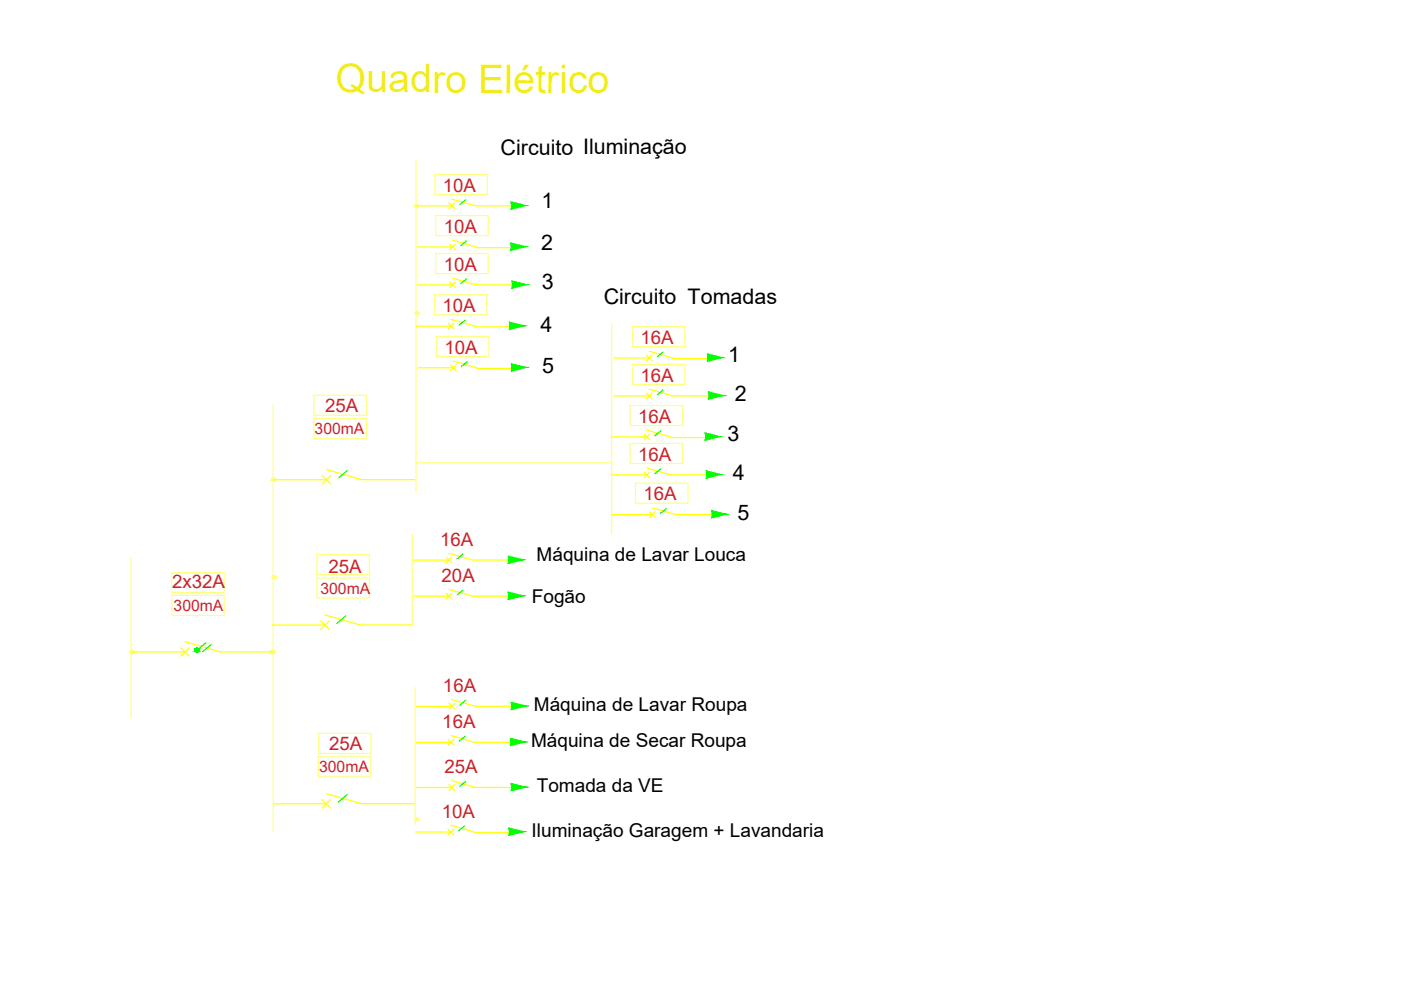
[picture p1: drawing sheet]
<svg xmlns="http://www.w3.org/2000/svg" width="297mm" height="210mm" viewBox="0 0 297 210" stroke-linecap="round" stroke-linejoin="round" font-family="sans-serif">
<g fill="none" stroke="#ffff7f" stroke-width=".25">
<path d="M88.2 34v70.3M92.2 37h11.1v4.2h-11.1zM92.4 45.7h11.1v4.2h-11.1zM92.4 53.7h11.1v4.3h-11.1zM92.1 62.5h11.1v4.2h-11.1zM92.5 71.3h11.1v4.3h-11.1zM129.7 68.5v44.8M134.1 69.2h11.1v4.3h-11.1zM134.1 77.3h11.1v4.2h-11.1zM57.9 85.8v90.5M66.6 83.8h11.1v4.3h-11.1zM66.6 88.8h11.1v4.2h-11.1z"/>
<path d="M88 98.1h41.7M133.6 86h11.1v4.2h-11.1zM133.6 94h11.1v4.3h-11.1zM27.8 118.4v33.8M67.2 117.6h11.1v4.2h-11.1zM87.4 113.2v19.6M134.7 102.4h11.2v4.3h-11.2zM36.4 121.4h11.1v4.2h-11.1zM36.4 126.2h11.1v4.3h-11.1zM67.2 122.6h11.1v4.2h-11.1zM67.5 155.5h11.1v4.3h-11.1zM88 145.8v28.9"/>
<path d="M67.5 160.5h11.1v4.2h-11.1zM88.4 173.4l.2 .3-.2 .2"/>
<circle cx="88.3" cy="43.6" r=".25"/>
<circle cx="88.5" cy="66.4" r=".25"/>
<circle cx="58" cy="101.7" r=".38"/>
<circle cx="28" cy="138.2" r=".38"/>
<circle cx="57.9" cy="138.2" r=".38"/>
</g>
<g fill="#ffff7f" stroke="#ffff7f" stroke-width=".21">
<path d="M57.9 137.8h.1z"/>
<path d="M27.9 137.9h.2z"/>
<path d="M57.8 138.6h.2z"/>
<path d="M27.9 138.6h.2z"/>
<path d="M58 101.3h.1z"/>
<path d="M57.9 102.1h.2z"/>
<path d="M58.1 122h.1z"/>
<path d="M58.1 122.8h.1z"/>
<path d="M57.9 137.8l.1 .1zM57.8 137.9h.2z"/>
<path d="M27.9 137.9h.2zM27.9 137.9h.2z"/>
<path d="M57.8 137.9h.2zM57.8 137.9h.2z"/>
<path d="M27.9 137.9h.2zM27.9 137.9h.2z"/>
<path d="M57.8 137.9h.3zM57.8 137.9h.3z"/>
<path d="M27.9 137.9h.2zM27.9 137.9h.2z"/>
<path d="M57.8 137.9h.3zM57.7 137.9h.4z"/>
<path d="M27.9 137.9h.3zM27.8 137.9h.4z"/>
<path d="M57.7 137.9h.4zM57.7 137.9h.4z"/>
<path d="M27.8 137.9h.4zM27.8 137.9h.4z"/>
<path d="M57.7 137.9h.5zM57.7 137.9h.5z"/>
<path d="M27.8 137.9h.4zM27.8 137.9h.4z"/>
<path d="M57.7 137.9l.5 .1zM57.6 138h.6z"/>
<path d="M27.8 137.9l.5 .1zM27.8 137.9l.5 .1z"/>
<path d="M57.6 138h.6zM57.6 138h.6z"/>
<path d="M27.7 138h.6zM27.7 138h.6z"/>
<path d="M57.6 138h.6zM57.6 138h.6z"/>
<path d="M27.7 138h.6zM27.7 138h.6z"/>
<path d="M57.6 138h.7zM57.6 138h.7z"/>
<path d="M27.7 138l.6 .1zM27.7 138l.6 .1z"/>
<path d="M57.6 138l.7 .1zM57.6 138l.7 .1z"/>
<path d="M27.7 138.1h.6zM27.7 138.1h.6z"/>
<path d="M57.6 138.1h.7zM57.6 138.1h.7z"/>
<path d="M27.7 138.1h.6zM27.7 138.1h.6z"/>
<path d="M57.5 138.1h.8zM57.5 138.1h.8z"/>
<path d="M27.6 138.1l.8 .1zM27.6 138.1l.8 .1z"/>
<path d="M57.5 138.1l.8 .1zM57.5 138.1l.8 .1z"/>
<path d="M27.6 138.2h.8zM27.6 138.2h.8z"/>
<path d="M57.5 138.2h.8zM57.5 138.2h.8z"/>
<path d="M27.6 138.2h.8zM27.6 138.2h.8z"/>
<path d="M27.6 138.2h.8zM27.6 138.2l.8 .1z"/>
<path d="M57.5 138.2l.8 .1zM57.5 138.2l.8 .1z"/>
<path d="M27.6 138.3h.8zM27.6 138.3h.8z"/>
<path d="M57.5 138.3h.8zM57.5 138.3h.8z"/>
<path d="M27.6 138.3h.8zM27.6 138.3h.7z"/>
<path d="M57.5 138.3h.8zM57.5 138.3h.8z"/>
<path d="M27.6 138.3h.7zM27.6 138.3l.7 .1z"/>
<path d="M57.5 138.3h.8zM57.5 138.3l.8 .1z"/>
<path d="M27.7 138.4h.6zM27.7 138.4h.6z"/>
<path d="M57.6 138.4h.7zM57.6 138.4h.7z"/>
<path d="M27.7 138.4h.6zM27.7 138.4h.6z"/>
<path d="M57.6 138.4h.7zM57.6 138.4h.6z"/>
<path d="M27.7 138.4h.6zM27.7 138.4h.6z"/>
<path d="M57.6 138.4h.6zM57.6 138.4h.6z"/>
<path d="M27.7 138.4h.6zM27.7 138.4l.6 .1z"/>
<path d="M57.6 138.4h.6zM57.6 138.4l.6 .1z"/>
<path d="M27.7 138.5h.6zM27.7 138.5h.5z"/>
<path d="M57.6 138.5h.6zM57.6 138.5h.6z"/>
<path d="M27.8 138.5h.4zM27.8 138.5h.4z"/>
<path d="M57.7 138.5h.5zM57.7 138.5h.4z"/>
<path d="M27.8 138.5h.4zM27.8 138.5h.4z"/>
<path d="M57.7 138.5h.4zM57.7 138.5h.4z"/>
<path d="M27.8 138.5h.4zM27.8 138.5l.3 .1z"/>
<path d="M57.7 138.5h.4zM57.7 138.5l.4 .1z"/>
<path d="M27.9 138.6h.2zM27.9 138.6h.2z"/>
<path d="M57.8 138.6h.3zM57.8 138.6h.2z"/>
<path d="M27.9 138.6h.2zM27.9 138.6h.2z"/>
<path d="M57.8 138.6h.2zM57.8 138.6h.2z"/>
<path d="M27.9 138.6h.2zM27.9 138.6h.2z"/>
<path d="M57.8 138.6h.2zM57.9 138.6h.1z"/>
<path d="M58 101.3h.1zM57.9 101.3h.2z"/>
<path d="M57.9 101.3l.2 .1zM57.9 101.4h.2z"/>
<path d="M57.9 101.4h.3zM57.9 101.4h.3z"/>
<path d="M57.9 101.4h.3zM57.8 101.4h.4z"/>
<path d="M57.8 101.4h.4zM57.8 101.4h.4z"/>
<path d="M57.8 101.4h.4zM57.8 101.4h.4z"/>
<path d="M57.8 101.4h.5zM57.8 101.4h.5z"/>
<path d="M57.7 101.4l.6 .1zM57.7 101.4l.6 .1z"/>
<path d="M57.7 101.5h.6zM57.7 101.5h.6z"/>
<path d="M57.7 101.5h.6zM57.7 101.5h.6z"/>
<path d="M57.7 101.5l.7 .1zM57.7 101.5l.7 .1z"/>
<path d="M57.7 101.6h.7zM57.7 101.6h.7z"/>
<path d="M57.7 101.6h.7zM57.7 101.6h.7z"/>
<path d="M57.6 101.6l.8 .1zM57.6 101.6l.8 .1z"/>
<path d="M57.6 101.7h.8zM57.6 101.7h.8z"/>
<path d="M57.6 101.7h.8zM57.6 101.7h.8z"/>
<path d="M57.6 101.7l.8 .1zM57.6 101.7l.8 .1z"/>
<path d="M57.6 101.8h.8zM57.6 101.8h.8z"/>
<path d="M57.7 101.8h.7zM57.7 101.8l.7 .1z"/>
<path d="M57.7 101.9h.7zM57.7 101.9h.6z"/>
<path d="M57.7 101.9h.6zM57.7 101.9h.6z"/>
<path d="M57.7 101.9h.6zM57.7 101.9h.6z"/>
<path d="M57.7 101.9h.6zM57.7 101.9l.6 .1z"/>
<path d="M57.7 102h.6zM57.7 102h.5z"/>
<path d="M57.8 102h.4zM57.8 102h.4z"/>
<path d="M57.8 102h.4zM57.8 102h.4z"/>
<path d="M57.8 102h.4zM57.8 102l.4 .1z"/>
<path d="M57.9 102.1h.3zM57.9 102.1h.2z"/>
<path d="M57.9 102.1h.2zM57.9 102.1h.2z"/>
<path d="M57.9 102.1h.2zM58 102.1h.1z"/>
<path d="M58.1 122h.1zM58.1 122h.1z"/>
<path d="M58.1 122l.2 .1zM58 122.1h.3z"/>
<path d="M58 122.1h.3zM58 122.1h.3z"/>
<path d="M58 122.1h.3zM58 122.1h.3z"/>
<path d="M58 122.1h.4zM57.9 122.1h.5z"/>
<path d="M57.9 122.1h.5zM57.9 122.1h.5z"/>
<path d="M57.9 122.1h.5zM57.9 122.1h.5z"/>
<path d="M57.9 122.1l.5 .1zM57.9 122.1l.5 .1z"/>
<path d="M57.9 122.2h.6zM57.9 122.2h.6z"/>
<path d="M57.8 122.2h.7zM57.8 122.2h.7z"/>
<path d="M57.8 122.2l.7 .1zM57.8 122.2l.7 .1z"/>
<path d="M57.8 122.3h.7zM57.8 122.3h.7z"/>
<path d="M57.8 122.3h.7zM57.8 122.3h.7z"/>
<path d="M57.8 122.3l.7 .1zM57.8 122.3l.7 .1z"/>
<path d="M57.8 122.4h.7zM57.8 122.4h.7z"/>
<path d="M57.8 122.4h.7zM57.8 122.4h.7z"/>
<path d="M57.8 122.4l.7 .1zM57.8 122.4l.7 .1z"/>
<path d="M57.8 122.5h.7zM57.8 122.5h.7z"/>
<path d="M57.8 122.5h.7zM57.8 122.5l.7 .1z"/>
<path d="M57.8 122.6h.7zM57.8 122.6h.7z"/>
<path d="M57.8 122.6h.7zM57.8 122.6h.7z"/>
<path d="M57.8 122.6h.7zM57.8 122.6h.6z"/>
<path d="M57.9 122.6h.5zM57.9 122.6l.5 .1z"/>
<path d="M57.9 122.7h.5zM57.9 122.7h.5z"/>
<path d="M57.9 122.7h.5zM57.9 122.7h.5z"/>
<path d="M57.9 122.7h.5zM57.9 122.7h.4z"/>
<path d="M58 122.7h.3zM58 122.7l.3 .1z"/>
<path d="M58 122.8h.3zM58 122.8h.3z"/>
<path d="M58 122.8h.3zM58 122.8h.2z"/>
<path d="M58.1 122.8h.1zM58.1 122.8h.1z"/>
<path d="M88.2 43.4h.2zM88.2 43.4h.2z"/>
<path d="M88.2 43.4h.2zM88.2 43.4h.2z"/>
<path d="M88.2 43.4h.2zM88.2 43.4h.2z"/>
<path d="M88.2 43.4h.2zM88.2 43.4h.2z"/>
<path d="M88.2 43.4l.3 .1zM88.2 43.4l.3 .1z"/>
<path d="M88.1 43.5h.4zM88.1 43.5h.4z"/>
<path d="M88.1 43.5h.4zM88.1 43.5h.4z"/>
<path d="M88.1 43.5h.4zM88.1 43.5h.4z"/>
<path d="M88.1 43.5h.4zM88.1 43.5h.4z"/>
<path d="M88.1 43.5l.4 .1zM88.1 43.5l.4 .1z"/>
<path d="M88.1 43.6h.4zM88.1 43.6h.4z"/>
<path d="M88.1 43.6h.4zM88.1 43.6h.4z"/>
<path d="M88 43.6h.5zM88 43.6h.5z"/>
<path d="M88 43.6h.5zM88 43.6h.5z"/>
<path d="M88 43.6l.5 .1zM88 43.6l.5 .1z"/>
<path d="M88 43.7h.5zM88 43.7h.5z"/>
<path d="M88 43.7h.5zM88 43.7h.5z"/>
<path d="M88.1 43.7h.4zM88.1 43.7h.4z"/>
<path d="M88.1 43.7h.4zM88.1 43.7l.4 .1z"/>
<path d="M88.1 43.8h.4zM88.1 43.8h.4z"/>
<path d="M88.1 43.8h.4zM88.1 43.8h.4z"/>
<path d="M88.1 43.8h.4zM88.1 43.8h.4z"/>
<path d="M88.1 43.8h.4zM88.1 43.8h.4z"/>
<path d="M88.1 43.8h.4zM88.1 43.8l.3 .1z"/>
<path d="M88.2 43.9h.2zM88.2 43.9h.2z"/>
<path d="M88.2 43.9h.2zM88.2 43.9h.2z"/>
<path d="M88.2 43.9h.2zM88.2 43.9h.2z"/>
<path d="M88.2 43.9h.2zM88.2 43.9h.1z"/>
<path d="M88.4 66.2h.2zM88.4 66.2h.2z"/>
<path d="M88.4 66.2h.2zM88.4 66.2h.2z"/>
<path d="M88.4 66.2h.2zM88.4 66.2h.2z"/>
<path d="M88.4 66.2h.2zM88.4 66.2h.2z"/>
<path d="M88.4 66.2h.3zM88.3 66.2h.4z"/>
<path d="M88.3 66.2l.4 .1zM88.3 66.2l.4 .1z"/>
<path d="M88.3 66.3h.4zM88.3 66.3h.4z"/>
<path d="M88.3 66.3h.4zM88.3 66.3h.4z"/>
<path d="M88.3 66.3h.4zM88.3 66.3h.4z"/>
<path d="M88.3 66.3h.4zM88.3 66.3h.4z"/>
<path d="M88.3 66.3l.4 .1zM88.3 66.3l.4 .1z"/>
<path d="M88.3 66.4h.4zM88.3 66.4h.4z"/>
<path d="M88.3 66.4h.4zM88.3 66.4h.4z"/>
<path d="M88.2 66.4h.5zM88.2 66.4h.5z"/>
<path d="M88.2 66.4h.5zM88.2 66.4h.5z"/>
<path d="M88.2 66.4l.5 .1zM88.2 66.4l.5 .1z"/>
<path d="M88.3 66.5h.4zM88.3 66.5h.4z"/>
<path d="M88.3 66.5h.4zM88.3 66.5h.4z"/>
<path d="M88.3 66.5h.4zM88.3 66.5h.4z"/>
<path d="M88.3 66.5h.4zM88.3 66.5l.4 .1z"/>
<path d="M88.3 66.6h.4zM88.3 66.6h.4z"/>
<path d="M88.3 66.6h.4zM88.3 66.6h.4z"/>
<path d="M88.3 66.6h.4zM88.3 66.6h.4z"/>
<path d="M88.3 66.6h.4zM88.3 66.6h.3z"/>
<path d="M88.4 66.6h.2zM88.4 66.6h.2z"/>
<path d="M88.4 66.6h.2zM88.4 66.6l.2 .1z"/>
<path d="M88.4 66.7h.2zM88.4 66.7h.2z"/>
<path d="M88.4 66.7h.2zM88.4 66.7h.1z"/>
<path d="M88.3 173.4h.2zM88.3 173.4h.2z"/>
<path d="M88.3 173.4h.2zM88.3 173.4h.2z"/>
<path d="M88.3 173.4l.2 .1zM88.2 173.5h.3z"/>
<path d="M88.2 173.5h.3zM88.2 173.5h.3z"/>
<path d="M88.2 173.5h.3zM88.2 173.5h.3z"/>
<path d="M88.2 173.5h.3zM88.2 173.5h.3z"/>
<path d="M88.2 173.5h.4zM88.2 173.5h.4z"/>
<path d="M88.2 173.5h.4zM88.2 173.5h.4z"/>
<path d="M88.2 173.5l.4 .1zM88.2 173.5l.4 .1z"/>
<path d="M88.1 173.6h.5zM88.1 173.6h.5z"/>
<path d="M88.1 173.6h.5zM88.1 173.6h.5z"/>
<path d="M88.1 173.6h.5zM88.1 173.6h.5z"/>
<path d="M88.1 173.6l.5 .1zM88.1 173.6l.5 .1z"/>
<path d="M88.1 173.7h.5zM88.1 173.7h.5z"/>
<path d="M88.1 173.7h.5zM88.1 173.7h.5z"/>
<path d="M88.1 173.7h.5zM88.1 173.7h.5z"/>
<path d="M88.1 173.7h.5zM88.1 173.7h.5z"/>
<path d="M88.1 173.7l.5 .1zM88.1 173.7l.5 .1z"/>
<path d="M88.1 173.8h.5zM88.1 173.8h.5z"/>
<path d="M88.1 173.8h.5zM88.1 173.8h.5z"/>
<path d="M88.2 173.8h.4zM88.2 173.8h.4z"/>
<path d="M88.2 173.8h.4zM88.2 173.8h.3z"/>
<path d="M88.2 173.8h.3zM88.2 173.8l.3 .1z"/>
<path d="M88.2 173.9h.3zM88.2 173.9h.3z"/>
<path d="M88.2 173.9h.3zM88.2 173.9h.3z"/>
<path d="M88.2 173.9h.3zM88.2 173.9h.3z"/>
<path d="M88.3 173.9h.2zM88.3 173.9h.2z"/>
<path d="M88.3 173.9h.2zM88.3 173.9h.1z"/>
</g>
<g fill="#0f0" stroke="#0f0" stroke-width=".21">
<path d="M41.7 138.2h.1z"/>
<path d="M41.7 138.2h.2z"/>
<path d="M41.7 137.4h.2zM41.7 137.4h.2z"/>
<path d="M41.7 137.4h.2zM41.6 137.4h.3z"/>
<path d="M41.6 137.4l.3 .1zM41.6 137.5h.3z"/>
<path d="M41.6 137.5h.4zM41.6 137.5h.4z"/>
<path d="M41.6 137.5h.4zM41.6 137.5h.4z"/>
<path d="M41.5 137.5h.5zM41.5 137.5h.5z"/>
<path d="M41.5 137.5h.6zM41.5 137.5h.6z"/>
<path d="M41.5 137.5l.6 .1zM41.5 137.5l.6 .1z"/>
<path d="M41.4 137.6h.7zM41.4 137.6h.7z"/>
<path d="M41.4 137.6h.7zM41.4 137.6h.7z"/>
<path d="M41.4 137.6l.8 .1zM41.4 137.6l.8 .1z"/>
<path d="M41.4 137.7h.8zM41.4 137.7h.8z"/>
<path d="M41.4 137.7l.8 .1zM41.4 137.7l.8 .1z"/>
<path d="M41.4 137.8h.8zM41.4 137.8h.8z"/>
<path d="M41.4 137.8h.8zM41.4 137.8h.8z"/>
<path d="M41.4 137.8h.8zM41.4 137.8l.8 .1z"/>
<path d="M41.4 137.9h.8zM41.4 137.9h.8z"/>
<path d="M41.4 137.9h.8zM41.4 137.9l.8 .1z"/>
<path d="M41.4 138h.8zM41.4 138h.8z"/>
<path d="M41.4 138h.8zM41.4 138h.7z"/>
<path d="M41.4 138h.7zM41.4 138l.7 .1z"/>
<path d="M41.4 138.1h.7zM41.4 138.1h.7z"/>
<path d="M41.4 138.1h.7zM41.4 138.1h.7z"/>
<path d="M41.5 138.1h.6zM41.5 138.1l.5 .1z"/>
<path d="M41.5 138.2h.5zM41.5 138.2h.5z"/>
<path d="M41.5 138.2h.5zM41.5 138.2h.5z"/>
<path d="M41.6 138.2h.4zM41.6 138.2h.3z"/>
<path d="M41.6 138.2h.3zM41.6 138.2h.3z"/>
<path d="M41.6 138.2h.3zM41.6 138.2h.3z"/>
</g>
<g fill="none" stroke="#ff0" stroke-width=".25">
<path d="M88.3 43.6h7.5M88.5 52.4h7.5M95.2 43l1.2 1.3M95.4 51.8l1.2 1.2M95.4 59.8l1.2 1.2M95.8 42.2l4.9 1.4h7.5M96 50.9l5 1.5M96 59l5 1.4M96.4 43l-1.2 1.3M96.6 51.8l-1.2 1.2M96.6 59.8l-1.2 1.2M100.9 52.5h8"/>
<path d="M88.2 69.2h7.5M88.5 60.4h7.5M88.6 78h7.5M95.1 68.6l1.2 1.2M95.5 77.4l1.2 1.2M95.7 67.7l5 1.5M96.1 76.5l5 1.5M96.3 68.6l-1.2 1.2M96.7 77.4l-1.2 1.2M100.6 69.3h8M100.9 60.4h7.5M101.1 78.1h7.9"/>
<path d="M130.2 75.9h7.5M137.1 75.3l1.2 1.2M137.7 74.5l4.9 1.4M138.3 75.3l-1.2 1.2M142.6 76h7.9M69.2 99.6l7.5 2.1h11.2M129.7 92.6h7.5M130.2 83.9h7.5M136.6 92l1.2 1.2M137.1 83.3l1.2 1.2M137.2 91.2l5 1.4M137.2 99.2l5 1.5"/>
<path d="M137.7 82.5l4.9 1.4M137.8 92l-1.2 1.2M138.3 83.3l-1.2 1.2M142.1 92.8h8M142.6 83.9h7.5M58 101.7h11.2M68.3 100.8l1.8 1.8M70.1 100.8l-1.8 1.8M87.7 118.8h7.5M94.6 118.1l1.2 1.3M95.2 117.3l5 1.5M95.8 118.1l-1.2 1.3"/>
<path d="M100.1 118.7h7.5M129.7 100.7h7.5M129.7 109.1h8.6M136.6 100.1l1.2 1.2M137.7 108.5l1.2 1.2M137.8 100.1l-1.2 1.2M138.3 107.7l5 1.4M138.9 108.5l-1.2 1.2M142.1 100.7h7.5M143.3 109.1h7.5M28 138.2h11.2M38.3 137.3l1.8 1.8"/>
<path d="M39.2 136.1l7.5 2.1h11.2M40.1 137.3l-1.8 1.8M57.7 132.5h11.2M68 131.6l1.8 1.8M68.9 130.4l7.5 2.1M69.8 131.6l-1.8 1.8M76.3 132.5h11.3M87.7 126.4h7.5M94.6 125.8l1.2 1.2M95.2 125l5 1.4M95.8 125.8l-1.2 1.2M100.1 126.4h7.5"/>
<path d="M88.2 157.4h7.5M88.3 149.8h7.5M95 156.8l1.3 1.2M95.2 149.1l1.2 1.3M95.7 156l4.9 1.4M95.8 148.3l5 1.5M96.3 156.8l-1.3 1.2M96.4 149.1l-1.2 1.3M100.6 157.4h7.5M100.8 149.8h7.4M58 170.4h11.2M68.3 169.5l1.8 1.8"/>
<path d="M69.2 168.3l7.5 2.1M70.1 169.5l-1.8 1.8M76.6 170.4h11.2M88.1 176.4h7.5M88.3 167h7.5M94.9 175.8l1.3 1.2M95.2 166.4l1.2 1.2M95.6 175l4.9 1.4M95.8 165.5l5 1.5M96.2 175.8l-1.3 1.2M96.4 166.4l-1.2 1.2M100.5 176.5h7.9"/>
<path d="M100.8 167h7.4"/>
</g>
<g fill="none" stroke="#0f0" stroke-width=".25">
<path d="M98.7 42.4l-1.2 1M98.9 51.1l-1.2 1M98.9 59.1l-1.2 1.1M98.6 67.9l-1.2 1M99 76.7l-1.2 1M140.6 74.6l-1.3 1M73.6 99.8l-1.8 1.5M140.1 91.4l-1.2 1M140.1 99.4l-1.2 1M140.6 82.7l-1.3 1M98.1 117.5l-1.2 1M141.3 107.8l-1.3 1.1"/>
<path d="M43.6 136.3l-1.8 1.5M44.8 136.6l-1.9 1.6M73.3 130.6l-1.9 1.5M98.1 125.1l-1.2 1M98.6 156.1l-1.2 1M98.7 148.5l-1.2 1M73.6 168.5l-1.9 1.5M98.5 175.1l-1.3 1.1M98.7 165.7l-1.2 1"/>
<circle cx="41.8" cy="137.8" r=".42"/>
</g>
<!-- layer: ET_Circuito -->
<g fill="#0f0" stroke="#0f0" stroke-width=".21">
<path d="M108.3 42.8l.2 .8h3zM108.5 43.6h3l-3.2 .8z"/>
<path d="M108.3 51.5l.1 .8h3zM108.4 52.3h3l-3.1 .8z"/>
<path d="M108.5 59.5l.2 .8h3zM108.7 60.3h3l-3.2 .8z"/>
<path d="M108 68.3l.1 .8h3.1zM108.1 69.1h3.1l-3.2 .8z"/>
<path d="M149.9 75l.2 .8h3zM150.1 75.8h3l-3.2 .8z"/>
<path d="M150.2 83.1l.1 .8h3.1zM150.3 83.9h3.1l-3.2 .8z"/>
<path d="M107.7 117.9l.2 .8h3zM107.9 118.7h3l-3.2 .8z"/>
<path d="M107.7 125.5l.2 .8h3zM107.9 126.3h3l-3.2 .8z"/>
<path d="M108.3 148.9l.2 .8h3zM108.5 149.7h3l-3.2 .8z"/>
<path d="M108.2 156.5l.1 .8h3.1zM108.3 157.3h3.1l-3.2 .8z"/>
<path d="M108.3 166.1l.2 .8h3zM108.5 166.9h3l-3.2 .8z"/>
<path d="M107.8 175.5l.2 .8h3zM108 176.3h3l-3.2 .8z"/>
<path d="M108.4 77.1l.1 .8h3.1zM108.5 77.9h3.1l-3.2 .8z"/>
<path d="M149.5 91.8l.1 .8h3.1zM149.6 92.6h3.1l-3.2 .8z"/>
<path d="M149.7 99.8l.1 .8h3.1zM149.8 100.6h3.1l-3.2 .8z"/>
<path d="M150.9 108.2l.1 .8h3zM151 109h3l-3.1 .8z"/>
</g>
<text font-size="8.4" fill="#f1eb1f" x="71.1" y="19.5">Quadro Elétrico</text>
<g font-size="4.6">
<text x="106.1" y="32.8">Circuito Iluminação</text>
<text x="114.8" y="44.1">1</text>
<text x="114.7" y="53">2</text>
<text x="114.9" y="61.4">3</text>
<text x="128" y="64.4">Circuito Tomadas</text>
<text x="114.6" y="70.4">4</text>
<text x="154.4" y="76.8">1</text>
<text x="114.9" y="79.2">5</text>
<text x="155.8" y="85">2</text>
<text x="154.2" y="93.6">3</text>
<text x="155.4" y="101.8">4</text>
<text x="156.4" y="110.2">5</text>
</g>
<g font-size="4" fill="#cd2027">
<text x="93.9" y="40.7">10A</text>
<text x="94.1" y="49.4">10A</text>
<text x="94.1" y="57.4">10A</text>
<text x="93.8" y="66.2">10A</text>
<text x="94.2" y="75">10A</text>
<text x="135.8" y="72.9">16A</text>
<text x="135.8" y="80.9">16A</text>
<text x="68.9" y="87.3">25A</text>
<text x="135.3" y="89.6">16A</text>
<text x="135.3" y="97.7">16A</text>
<text x="136.4" y="106.1">16A</text>
<text x="93.3" y="115.8">16A</text>
<text x="36.5" y="124.7">2x32A</text>
<text x="69.6" y="121.4">25A</text>
<text x="93.6" y="123.4">20A</text>
<text x="93.9" y="146.8">16A</text>
<text x="93.8" y="154.4">16A</text>
<text x="69.8" y="159">25A</text>
<text x="94.2" y="164">25A</text>
<text x="93.7" y="173.4">10A</text>
</g>
<g font-size="4">
<text x="113.8" y="118.9">Máquina de Lavar Louca</text>
<text x="112.8" y="127.9">Fogão</text>
<text x="113.2" y="150.8">Máquina de Lavar Roupa</text>
<text x="112.6" y="158.4">Máquina de Secar Roupa</text>
<text x="113.8" y="167.9">Tomada da VE</text>
<text x="112.7" y="177.4">Iluminação Garagem + Lavandaria</text>
</g>
<g font-size="3.3" fill="#cd2027">
<text x="66.7" y="92">300mA</text>
<text x="36.8" y="129.6">300mA</text>
<text x="68" y="126">300mA</text>
<text x="67.7" y="163.6">300mA</text>
</g>
</svg>
